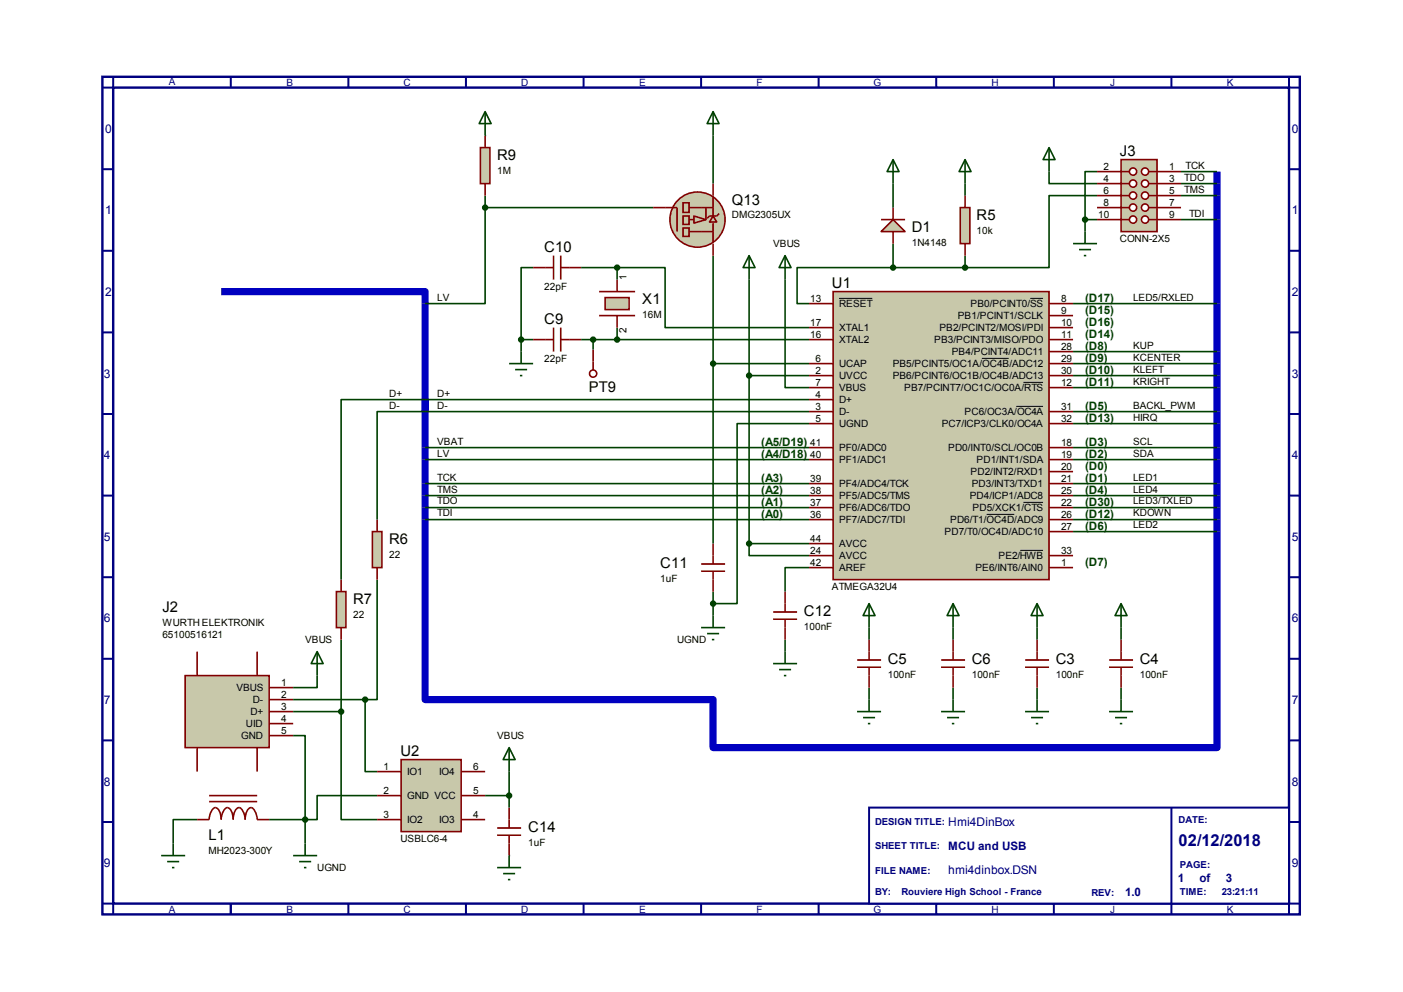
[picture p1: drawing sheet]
<svg xmlns="http://www.w3.org/2000/svg" width="297mm" height="210mm" viewBox="0 0 297 210" stroke-linecap="round" stroke-linejoin="round" font-family="sans-serif">
<path d="M21.7 16.3h253.5v177.2h-253.5zM24 18.5h248.9v172.8h-248.9z" fill="none" stroke="#000080" stroke-width=".51"/>
<g fill="none" stroke="#000080" stroke-width=".42">
<path d="M24 16.3v2.2h-2.3M48.9 16.3v2.2M73.7 16.3v2.2M98.6 16.3v2.2M123.5 16.3v2.2M148.4 16.3v2.2M173.3 16.3v2.2M198.2 16.3v2.2M223.1 16.3v2.2M248 16.3v2.2M272.9 16.3v2.2h2.3M21.7 35.8h2.3"/>
<path d="M272.9 35.8h2.3M21.7 53.1h2.3M272.9 53.1h2.3M21.7 70.4h2.3M272.9 70.4h2.3M21.7 87.6h2.3M272.9 87.6h2.3M21.7 104.9h2.3M272.9 104.9h2.3M21.7 122.2h2.3M21.7 139.4h2.3M272.9 122.2h2.3"/>
<path d="M272.9 139.4h2.3M21.7 156.7h2.3M272.9 156.7h2.3M21.7 174h2.3M272.9 174h2.3M21.7 191.3h2.3v2.2M48.9 191.3v2.2M73.7 191.3v2.2M98.6 191.3v2.2M123.5 191.3v2.2M148.4 191.3v2.2M173.3 191.3v2.2"/>
<path d="M198.2 191.3v2.2M223.1 191.3v2.2M248 191.3v2.2M275.2 191.3h-2.3v2.2"/>
</g>
<path d="M184 170.9h88.9v20.4h-88.9z" fill="#fff"/>
<path d="M184 170.9h88.9v20.4h-88.9zM248 170.9v20.4" fill="none" stroke="#000080" stroke-width=".42"/>
<path d="M257.6 36.3v121.9h-106.6v-10.1h-61v-86.4h-43.2" fill="none" stroke="#0000c0" stroke-width="1.5" stroke-linecap="butt"/>
<g fill="none" stroke="#004000" stroke-width=".34">
<path d="M151 28.7v10.2M189.1 38.9v5M204.3 38.9v2.5M222.1 36.3v2.6h10.1M232.2 36.3h-2.5v10.2M250 36.3h7.6M250 38.9h7.6M102.7 43.9v20.4h-12.7M102.7 41.4v2.5M102.7 43.9h35.6M112.9 56.6h-2.6v15.3M123 56.6h7.6"/>
<path d="M130.6 56.6h10.2v12.7h30.5M130.6 56.6v2.6M151 54.1v61M158.6 59.2v55.9M166.2 59.2v22.8h5.1M189.1 56.6h-20.4v7.7h2.6M189.1 51.6v5M189.1 56.6h15.2M204.3 54.1v2.5M229.7 46.5h2.5M229.7 46.5v2.5M232.2 41.4h-10.1v15.2h-17.8"/>
<path d="M250 46.5h7.6M250 41.4h7.6M110.3 71.9h2.6M110.3 71.9v2.5M123 71.9h48.3M125.6 71.9v2.1M130.6 69.3v2.6M151 77h20.3M158.6 79.5h12.7M227.2 64.3h30.4M227.2 79.5h30.4M227.2 77h30.4"/>
<path d="M227.2 74.4h30.4M90 94.7h81.3M90 97.3h81.3M171.3 84.6h-99.1v38.1M171.3 87.1h-91.5v22.9M171.3 89.7h-15.3v38.1h-5M227.2 82h30.4M227.2 87.1h30.4M227.2 89.7h30.4M227.2 94.7h30.4M227.2 97.3h30.4M90 110h81.3"/>
<path d="M90 107.4h81.3M90 104.9h81.3M90 102.4h81.3M158.6 115.1v2.5h12.7M158.6 115.1h12.7M227.2 112.5h30.4M227.2 110h30.4M227.2 107.4h30.4M227.2 104.9h30.4M227.2 102.4h30.4M72.2 135.4v15.2M79.8 122.7v25.4h-2.5"/>
<path d="M151 125.2v5.1M166.2 135.4v2.5M171.3 120.1h-5.1v5.1M184 132.8v2.6M201.8 132.8v2.6M219.5 132.8v2.6M237.3 132.8v2.6M62.1 155.7h2.5v17.8M62.1 148.1h15.2M62.1 150.6h10.1M67.1 143v2.5h-5M72.2 150.6v22.9h7.6"/>
<path d="M77.3 148.1v15.2h2.5M184 145.5v2.6M201.8 145.5v2.6M219.5 145.5v2.6M237.3 145.5v2.6M41.7 173.5h-5v5.1M57 173.5h7.6M64.6 173.5v5.1M79.8 168.4h-12.7v5.1h-2.5M102.7 168.4h5.1M107.8 163.3v7.6"/>
</g>
<path d="M176.4 61.7h45.7v61h-45.7z" fill="#c8c8aa"/>
<g fill="none" stroke="#800000" stroke-width=".34">
<path d="M171.3 64.3h5.1M171.3 69.3h5.1M171.3 71.9h5.1M171.3 77h5.1M171.3 79.5h5.1M176.4 61.7h45.7v61h-45.7zM222.1 64.3h5.1M222.1 66.8h5.1M222.1 69.3h5.1M222.1 71.9h5.1M222.1 74.4h5.1M222.1 77h5.1"/>
<path d="M222.1 79.5h5.1M171.3 82h5.1M171.3 94.7h5.1M171.3 97.3h5.1M171.3 89.7h5.1M171.3 87.1h5.1M171.3 84.6h5.1M222.1 82h5.1M222.1 94.7h5.1M222.1 97.3h5.1M222.1 99.8h5.1M222.1 89.7h5.1"/>
<path d="M222.1 87.1h5.1M171.3 102.4h5.1M171.3 104.9h5.1M171.3 107.4h5.1M171.3 110h5.1M171.3 117.6h5.1M171.3 115.1h5.1M222.1 102.4h5.1M222.1 104.9h5.1M222.1 107.4h5.1M222.1 110h5.1M222.1 112.5h5.1"/>
<path d="M222.1 117.6h5.1M171.3 120.1h5.1M181.4 139.7h5.1M184 135.4v4.3M199.2 139.7h5.1M201.8 135.4v4.3M222.1 120.1h5.1M181.4 141.2h5.1M184 141.2v4.3M199.2 141.2h5.1M201.8 141.2v4.3"/>
</g>
<path d="M177.6 63.2h7.1M207.9 75.9h5.6M218.1 63.2h2.7M215.1 86h5.7M216.7 80.9h4.1M208.9 108.9h5.8M216 116.5h4.8M216.7 106.3h4.1" fill="none" stroke="#000" stroke-width=".21"/>
<path d="M184 127.8l1.3 2.5h-2.6zM184 127.8v5M201.8 127.8l1.2 2.5h-2.5zM201.8 127.8v5M181.4 150.6h5.1M182.7 151.9h2.6M183.7 153.2h.5M184 148.1v2.5M199.2 150.6h5.1M200.5 151.9h2.5M201.5 153.2h.5M201.8 148.1v2.5" fill="none" stroke="#004000" stroke-width=".34"/>
<path d="M203.3 43.9h2v7.7h-2z" fill="#c8c8aa"/>
<path d="M112.9 56.6h4.3M117.2 54.1v5.1M118.7 54.1v5.1M118.7 56.6h4.3M203.3 43.9h2v7.7h-2zM204.3 41.4v2.5M204.3 51.6v2.5M112.9 71.9h4.3M117.2 69.3v5.1M118.7 69.3v5.1M118.7 71.9h4.3" fill="none" stroke="#800000" stroke-width=".34"/>
<path d="M189.1 33.8l1.2 2.5h-2.5zM189.1 33.8v5.1M107.8 77h5.1M109.1 78.2h2.5M110.1 79.5h.5M110.3 74.4v2.6" fill="none" stroke="#004000" stroke-width=".34"/>
<path d="M189.1 46.5l2.5 2.5h-5.1z" fill="#c8c8aa"/>
<path d="M186.5 46.5h5.1M189.1 46.5l2.5 2.5h-5.1zM189.1 43.9v2.6M189.1 49v2.6M126.8 61.7h7.7M126.8 66.8h7.7M148.4 119.4h5.1M151 115.1v4.3M148.4 120.9h5.1M151 120.9v4.3" fill="none" stroke="#800000" stroke-width=".34"/>
<path d="M128.1 63h5.1v2.5h-5.1z" fill="#c8c8aa"/>
<path d="M130.6 59.2v2.5M128.1 63h5.1v2.5h-5.1zM130.6 66.8v2.5M163.7 131.1h5M163.7 129.5h5M166.2 125.2v4.3M166.2 131.1v4.3" fill="none" stroke="#800000" stroke-width=".34"/>
<g fill="#000">
<path d="M40.5 150.6l1.5-.7v1.5zM42.8 152.2h1.5v1.5h-1.5z"/>
<circle cx="44.5" cy="148.3" r=".76"/>
<circle cx="50.6" cy="150.6" r="1.02"/>
</g>
<g fill="none" stroke="#000" stroke-width=".21">
<path d="M40.5 150.6l1.5-.7v1.5zM42.8 152.1h1.5v1.6h-1.5z"/>
<circle cx="44.5" cy="148.3" r=".76"/>
<circle cx="50.6" cy="150.6" r="1.02"/>
</g>
<path d="M41.2 150.6h8.4M44.8 148.3h1.8l2.3 2.3M47.6 150.6l-2.3 2.3h-1.8" fill="none" stroke="#000" stroke-width=".76" stroke-linecap="butt"/>
<path d="M39.2 143h17.8v15.2h-17.8z" fill="#c8c8aa"/>
<path d="M41.7 137.9v5.1M54.4 137.9v5.1M39.2 143h17.8v15.2h-17.8zM41.7 158.2v5.1M54.4 158.2v5.1M57 145.5h5.1M57 148.1h5.1M57 150.6h5.1M57 153.2h5.1M57 155.7h5.1" fill="none" stroke="#800000" stroke-width=".34"/>
<path d="M78.8 112.5h2.1v7.6h-2.1z" fill="#c8c8aa"/>
<path d="M78.8 112.5h2.1v7.6h-2.1zM79.8 110v2.5M79.8 120.1v2.6" fill="none" stroke="#800000" stroke-width=".34"/>
<path d="M71.2 125.2h2v7.6h-2z" fill="#c8c8aa"/>
<path d="M71.2 125.2h2v7.6h-2zM72.2 122.7v2.5M72.2 132.8v2.6M41.7 173.5h2.6a2.69 2.69 0 0 1 1.3-2.6 2.31 2.31 0 0 1 1.2 2.6 2.69 2.69 0 0 1 1.3-2.6 2.31 2.31 0 0 1 1.3 2.6 2.31 2.31 0 0 1 1.2-2.6 2.69 2.69 0 0 1 1.3 2.6 2.31 2.31 0 0 1 1.3-2.6 2.69 2.69 0 0 1 1.2 2.6h2.6M44.3 169.7h10.1M44.3 168.4h10.1" fill="none" stroke="#800000" stroke-width=".34"/>
<circle cx="64.6" cy="173.5" r=".51" fill="#004000"/>
<g fill="none" stroke="#004000" stroke-width=".34">
<path d="M36.7 178.6v2.5M34.1 181.1h5.1M35.4 182.4h2.5M36.4 183.6h.5M105.2 183.6h5.1M106.5 184.9h2.6M107.5 186.2h.5M107.8 181.1v2.5"/>
<circle cx="64.6" cy="173.5" r=".51"/>
</g>
<path d="M105.2 176.8h5.1M105.2 175.3h5.1M107.8 170.9v4.4M107.8 176.8v4.3" fill="none" stroke="#800000" stroke-width=".34"/>
<path d="M237.3 33.8h7.6v15.2h-7.6z" fill="#c8c8aa"/>
<path d="M237.3 33.8h7.6v15.2h-7.6zM243.2 36.3h1.7" fill="none" stroke="#800000" stroke-width=".34"/>
<circle cx="242.4" cy="36.3" r=".76" fill="#fff"/>
<g fill="none" stroke="#800000" stroke-width=".34">
<path d="M243.2 38.9h1.7"/>
<circle cx="242.4" cy="36.3" r=".76"/>
</g>
<circle cx="242.4" cy="38.9" r=".76" fill="#fff"/>
<g fill="none" stroke="#800000" stroke-width=".34">
<path d="M243.2 41.4h1.7"/>
<circle cx="242.4" cy="38.9" r=".76"/>
</g>
<circle cx="242.4" cy="41.4" r=".76" fill="#fff"/>
<g fill="none" stroke="#800000" stroke-width=".34">
<path d="M243.2 43.9h1.7"/>
<circle cx="242.4" cy="41.4" r=".76"/>
</g>
<circle cx="242.4" cy="43.9" r=".76" fill="#fff"/>
<g fill="none" stroke="#800000" stroke-width=".34">
<path d="M237.3 36.3h1.8"/>
<circle cx="242.4" cy="43.9" r=".76"/>
</g>
<circle cx="239.9" cy="36.3" r=".76" fill="#fff"/>
<g fill="none" stroke="#800000" stroke-width=".34">
<path d="M237.3 38.9h1.8"/>
<circle cx="239.9" cy="36.3" r=".76"/>
</g>
<circle cx="239.9" cy="38.9" r=".76" fill="#fff"/>
<g fill="none" stroke="#800000" stroke-width=".34">
<path d="M237.3 41.4h1.8"/>
<circle cx="239.9" cy="38.9" r=".76"/>
</g>
<circle cx="239.9" cy="41.4" r=".76" fill="#fff"/>
<g fill="none" stroke="#800000" stroke-width=".34">
<path d="M237.3 43.9h1.8"/>
<circle cx="239.9" cy="41.4" r=".76"/>
</g>
<circle cx="239.9" cy="43.9" r=".76" fill="#fff"/>
<g fill="none" stroke="#800000" stroke-width=".34">
<path d="M243.2 46.5h1.7"/>
<circle cx="239.9" cy="43.9" r=".76"/>
</g>
<circle cx="242.4" cy="46.5" r=".76" fill="#fff"/>
<g fill="none" stroke="#800000" stroke-width=".34">
<path d="M237.3 46.5h1.8"/>
<circle cx="242.4" cy="46.5" r=".76"/>
</g>
<circle cx="239.9" cy="46.5" r=".76" fill="#fff"/>
<g fill="none" stroke="#800000" stroke-width=".34">
<path d="M232.2 36.3h5.1M232.2 38.9h5.1M244.9 36.3h5.1M244.9 38.9h5.1M232.2 41.4h5.1M232.2 43.9h5.1M232.2 46.5h5.1M244.9 41.4h5.1M244.9 43.9h5.1M244.9 46.5h5.1"/>
<circle cx="239.9" cy="46.5" r=".76"/>
</g>
<path d="M227.2 51.6h5M228.4 52.8h2.6M229.4 54.1h.6M229.7 49v2.6" fill="none" stroke="#004000" stroke-width=".34"/>
<circle cx="229.7" cy="46.5" r=".51" fill="#004000"/>
<g fill="none" stroke="#004000" stroke-width=".34">
<path d="M222.1 31.2l1.3 2.6h-2.6zM222.1 31.2v5.1M166.2 137.9v2.6M163.7 140.5h5M164.9 141.7h2.6M165.9 143h.6"/>
<circle cx="229.7" cy="46.5" r=".51"/>
</g>
<path d="M125.6 76.5v1.8" fill="none" stroke="#800000" stroke-width=".34"/>
<circle cx="125.6" cy="79.1" r=".76" fill="#fff"/>
<g fill="none" stroke="#800000" stroke-width=".34">
<path d="M125.6 74v2.5"/>
<circle cx="125.6" cy="79.1" r=".76"/>
</g>
<circle cx="125.6" cy="71.9" r=".51" fill="#004000"/>
<g fill="none" stroke="#004000" stroke-width=".34">
<path d="M158.6 54.1l1.3 2.5h-2.6zM158.6 54.1v5.1M166.2 54.1l1.3 2.5h-2.6zM166.2 54.1v5.1M67.1 137.9l1.3 2.6h-2.5zM67.1 137.9v5.1M148.4 132.8h5.1M149.7 134.1h2.5M150.7 135.4h.5M151 130.3v2.5M219.5 127.8l1.3 2.5h-2.5zM219.5 127.8v5"/>
<path d="M237.3 127.8l1.3 2.5h-2.5zM237.3 127.8v5M217 150.6h5.1M218.3 151.9h2.5M219.3 153.2h.5M219.5 148.1v2.5M234.8 150.6h5.1M236.1 151.9h2.5M237.1 153.2h.5M237.3 148.1v2.5M64.6 178.6v2.5M62.1 181.1h5"/>
<path d="M63.3 182.4h2.6M64.3 183.6h.6"/>
<circle cx="125.6" cy="71.9" r=".51"/>
</g>
<path d="M217 139.7h5.1M219.5 135.4v4.3M234.8 139.7h5.1M237.3 135.4v4.3M217 141.2h5.1M219.5 141.2v4.3M234.8 141.2h5.1M237.3 141.2v4.3" fill="none" stroke="#800000" stroke-width=".34"/>
<circle cx="151" cy="127.8" r=".51" fill="#004000"/>
<circle cx="151" cy="127.8" r=".51" fill="none" stroke="#004000" stroke-width=".34"/>
<path d="M84.9 160.8h12.7v15.2h-12.7z" fill="#c8c8aa"/>
<path d="M79.8 163.3h5.1M79.8 168.4h5.1M79.8 173.5h5.1M84.9 160.8h12.7v15.2h-12.7zM97.6 163.3h5.1M97.6 168.4h5.1M97.6 173.5h5.1" fill="none" stroke="#800000" stroke-width=".34"/>
<path d="M107.8 158.2l1.3 2.6h-2.6zM107.8 158.2v5.1" fill="none" stroke="#004000" stroke-width=".34"/>
<path d="M101.7 31.2h2v7.7h-2z" fill="#c8c8aa"/>
<path d="M101.7 31.2h2v7.7h-2zM102.7 28.7v2.5M102.7 38.9v2.5" fill="none" stroke="#800000" stroke-width=".34"/>
<path d="M102.7 23.6l1.3 2.6h-2.6zM102.7 23.6v5.1M151 23.6l1.2 2.6h-2.5zM151 23.6v5.1" fill="none" stroke="#004000" stroke-width=".34"/>
<circle cx="147.7" cy="46.5" r="5.8" fill="#c8c8aa"/>
<circle cx="147.7" cy="46.5" r="5.8" fill="none" stroke="#800000" stroke-width=".34"/>
<path d="M146.9 45.7l2.5 .8-2.5 .7z" fill="#c8c8aa"/>
<path d="M146.9 45.7l2.5 .8-2.5 .7z" fill="none" stroke="#800000" stroke-width=".34"/>
<path d="M144.6 48.3h1.3v1.7h-1.3z" fill="#c8c8aa"/>
<path d="M140.8 43.9h2.5v5.1M144.6 48.3h1.3v1.7h-1.3zM145.9 43.9h5.1M145.9 49h5.1M145.9 46.5h1M149.4 43.9v2.6" fill="none" stroke="#800000" stroke-width=".34"/>
<path d="M151 45.7l.7 1.3h-1.5z" fill="#c8c8aa"/>
<path d="M151 45.7l.7 1.3h-1.5zM151 41.4v4.3M151 47.2v4.1M152.2 45.2l-.5 .5h-1.5l-.5 .5" fill="none" stroke="#800000" stroke-width=".34"/>
<path d="M144.6 42.9h1.3v2.1h-1.3z" fill="#c8c8aa"/>
<path d="M144.6 42.9h1.3v2.1h-1.3z" fill="none" stroke="#800000" stroke-width=".34"/>
<path d="M144.6 45.7h1.3v1.8h-1.3z" fill="#c8c8aa"/>
<path d="M151 38.9v2.5M138.3 43.9h2.5M144.6 45.7h1.3v1.8h-1.3zM151 51.6v2.5" fill="none" stroke="#800000" stroke-width=".34"/>
<circle cx="151" cy="77" r=".51" fill="#004000"/>
<circle cx="151" cy="77" r=".51" fill="none" stroke="#004000" stroke-width=".34"/>
<circle cx="77.3" cy="148.1" r=".51" fill="#004000"/>
<circle cx="77.3" cy="148.1" r=".51" fill="none" stroke="#004000" stroke-width=".34"/>
<circle cx="72.2" cy="150.6" r=".51" fill="#004000"/>
<circle cx="72.2" cy="150.6" r=".51" fill="none" stroke="#004000" stroke-width=".34"/>
<circle cx="102.7" cy="43.9" r=".51" fill="#004000"/>
<g fill="none" stroke="#004000" stroke-width=".34">
<path d="M204.3 33.8l1.3 2.5h-2.6zM204.3 33.8v5.1"/>
<circle cx="102.7" cy="43.9" r=".51"/>
</g>
<circle cx="204.3" cy="56.6" r=".51" fill="#004000"/>
<circle cx="204.3" cy="56.6" r=".51" fill="none" stroke="#004000" stroke-width=".34"/>
<circle cx="189.1" cy="56.6" r=".51" fill="#004000"/>
<circle cx="189.1" cy="56.6" r=".51" fill="none" stroke="#004000" stroke-width=".34"/>
<circle cx="107.8" cy="168.4" r=".51" fill="#004000"/>
<circle cx="107.8" cy="168.4" r=".51" fill="none" stroke="#004000" stroke-width=".34"/>
<circle cx="158.6" cy="79.5" r=".51" fill="#004000"/>
<circle cx="158.6" cy="79.5" r=".51" fill="none" stroke="#004000" stroke-width=".34"/>
<circle cx="158.6" cy="115.1" r=".51" fill="#004000"/>
<circle cx="158.6" cy="115.1" r=".51" fill="none" stroke="#004000" stroke-width=".34"/>
<circle cx="110.3" cy="71.9" r=".51" fill="#004000"/>
<circle cx="110.3" cy="71.9" r=".51" fill="none" stroke="#004000" stroke-width=".34"/>
<circle cx="130.6" cy="71.9" r=".51" fill="#004000"/>
<circle cx="130.6" cy="71.9" r=".51" fill="none" stroke="#004000" stroke-width=".34"/>
<circle cx="130.6" cy="56.6" r=".51" fill="#004000"/>
<circle cx="130.6" cy="56.6" r=".51" fill="none" stroke="#004000" stroke-width=".34"/>
<text font-size="3.5" fill="#000080" x="249.5" y="179">02/12/2018</text>
<g font-size="3.1">
<text x="105.2" y="34">R9</text>
<text x="237.1" y="33">J3</text>
<text x="154.9" y="43.3">Q13</text>
<text x="206.8" y="46.7">R5</text>
<text x="115.2" y="53.3">C10</text>
<text x="193" y="49.2">D1</text>
<text x="136" y="64.4">X1</text>
<text x="176.1" y="61">U1</text>
<text x="115.2" y="68.6">C9</text>
<text x="124.6" y="82.9">PT9</text>
<text x="82.4" y="115.1">R6</text>
<text x="139.8" y="120.2">C11</text>
<text x="34.4" y="129.5">J2</text>
<text x="74.8" y="127.8">R7</text>
<text x="170.2" y="130.4">C12</text>
<text x="188" y="140.5">C5</text>
<text x="205.7" y="140.5">C6</text>
<text x="223.5" y="140.5">C3</text>
<text x="241.3" y="140.5">C4</text>
<text x="84.8" y="159.9">U2</text>
<text x="44.1" y="177.7">L1</text>
<text x="111.8" y="176.1">C14</text>
</g>
<g font-size="2.5" fill="#000080">
<text x="22.3" y="28.1">0</text>
<text x="273.5" y="28.1">0</text>
<text x="22.3" y="45.4">1</text>
<text x="273.5" y="45.4">1</text>
<text x="22.3" y="62.7">2</text>
<text x="273.5" y="62.7">2</text>
<text x="22" y="79.9">3</text>
<text x="273.5" y="79.9">3</text>
<text x="22" y="97.2">4</text>
<text x="273.5" y="97.2">4</text>
<text x="22" y="114.5">5</text>
<text x="273.5" y="114.5">5</text>
<text x="22" y="131.7">6</text>
<text x="273.5" y="131.7">6</text>
<text x="22" y="149">7</text>
<text x="273.5" y="149">7</text>
<text x="22" y="166.3">8</text>
<text x="273.5" y="166.3">8</text>
<text x="200.7" y="179.9">MCU and USB</text>
<text x="200.7" y="174.8">Hmi4DinBox</text>
<text x="22" y="183.6">9</text>
<text x="200.7" y="185.1">hmi4dinbox.DSN</text>
<text x="273.5" y="183.6">9</text>
<text x="238.2" y="189.7">1.0</text>
<text x="249.3" y="186.7">1</text>
<text x="253.9" y="186.7">of</text>
<text x="259.5" y="186.7">3</text>
</g>
<g font-size="2.5" fill="#004000">
<text x="229.7" y="63.8">(D17)</text>
<text x="229.7" y="66.4">(D15)</text>
<text x="229.7" y="68.9">(D16)</text>
<text x="229.7" y="71.5">(D14)</text>
<text x="229.7" y="74">(D8)</text>
<text x="229.7" y="76.5">(D9)</text>
<text x="229.7" y="79.1">(D10)</text>
<text x="229.7" y="81.6">(D11)</text>
<text x="229.7" y="86.7">(D5)</text>
<text x="229.7" y="89.2">(D13)</text>
<text x="161.1" y="94.3">(A5/D19)</text>
<text x="229.7" y="94.3">(D3)</text>
<text x="161.1" y="101.9">(A3)</text>
<text x="161.1" y="96.9">(A4/D18)</text>
<text x="229.7" y="99.4">(D0)</text>
<text x="229.7" y="96.9">(D2)</text>
<text x="229.7" y="101.9">(D1)</text>
<text x="161.1" y="107">(A1)</text>
<text x="161.1" y="104.5">(A2)</text>
<text x="229.7" y="107">(D30)</text>
<text x="229.7" y="104.5">(D4)</text>
<text x="161.1" y="109.6">(A0)</text>
<text x="229.7" y="109.6">(D12)</text>
<text x="229.7" y="112.1">(D6)</text>
<text x="229.7" y="119.7">(D7)</text>
</g>
<g font-size="2.1" fill="#000080">
<text x="35.7" y="18">A</text>
<text x="60.6" y="18.3">B</text>
<text x="85.4" y="18.3">C</text>
<text x="110.3" y="18.3">D</text>
<text x="135.3" y="18.3">E</text>
<text x="160.2" y="18.3">F</text>
<text x="184.9" y="18.3">G</text>
<text x="209.9" y="18.3">H</text>
<text x="235" y="18.3">J</text>
<text x="259.7" y="18.3">K</text>
<text x="35.7" y="193.3">A</text>
<text x="60.6" y="193.3">B</text>
<text x="85.4" y="193.3">C</text>
<text x="110.3" y="193.3">D</text>
<text x="135.3" y="193.3">E</text>
<text x="160.2" y="193.3">F</text>
<text x="184.9" y="193.3">G</text>
<text x="209.9" y="193.3">H</text>
<text x="235" y="193.3">J</text>
<text x="259.7" y="193.3">K</text>
</g>
<g font-size="2.1">
<text x="233.6" y="35.9">2</text>
<text x="247.5" y="35.9">1</text>
<text x="251" y="35.7">TCK</text>
<text x="105.2" y="36.8">1M</text>
<text x="233.6" y="38.4">4</text>
<text x="233.6" y="41">6</text>
<text x="247.5" y="38.4">3</text>
<text x="247.5" y="41">5</text>
<text x="250.7" y="38.3">TDO</text>
<text x="250.7" y="40.8">TMS</text>
<text x="154.9" y="46.2">DMG2305UX</text>
<text x="232.5" y="46.1">10</text>
<text x="233.6" y="43.5">8</text>
<text x="247.5" y="43.5">7</text>
<text x="247.5" y="46.1">9</text>
<text x="251.7" y="45.9">TDI</text>
<text x="163.7" y="52.3">VBUS</text>
<text x="193" y="52.1">1N4148</text>
<text x="206.8" y="49.5">10k</text>
<text x="237.1" y="51.2">CONN-2X5</text>
<text x="132.6" y="59.2" transform="rotate(-90 132.6 59.2)">1</text>
<text x="92.5" y="63.7">LV</text>
<text x="115.2" y="61.4">22pF</text>
<text x="171.5" y="63.8">13</text>
<text x="177.6" y="65">RESET</text>
<text x="205.5" y="65">PB0/PCINT0/SS</text>
<text x="224.6" y="63.8">8</text>
<text x="239.9" y="63.7">LED5/RXLED</text>
<text x="132.6" y="70.5" transform="rotate(-90 132.6 70.5)">2</text>
<text x="136" y="67.3">16M</text>
<text x="171.5" y="71.5">16</text>
<text x="171.5" y="68.9">17</text>
<text x="177.6" y="70.1">XTAL1</text>
<text x="198.9" y="70.1">PB2/PCINT2/MOSI/PDI</text>
<text x="202.8" y="67.6">PB1/PCINT1/SCLK</text>
<text x="224.6" y="66.4">9</text>
<text x="224.6" y="68.9">10</text>
<text x="224.6" y="71.5">11</text>
<text x="115.2" y="76.6">22pF</text>
<text x="172.6" y="76.5">6</text>
<text x="177.6" y="72.6">XTAL2</text>
<text x="177.6" y="77.7">UCAP</text>
<text x="189" y="77.7">PB5/PCINT5/OC1A/OC4B/ADC12</text>
<text x="197.8" y="72.6">PB3/PCINT3/MISO/PDO</text>
<text x="201.5" y="75.2">PB4/PCINT4/ADC11</text>
<text x="224.6" y="74">28</text>
<text x="224.6" y="76.5">29</text>
<text x="239.9" y="76.4">KCENTER</text>
<text x="239.9" y="73.8">KUP</text>
<text x="82.4" y="84">D+</text>
<text x="92.5" y="84">D+</text>
<text x="172.6" y="81.6">7</text>
<text x="172.6" y="79.1">2</text>
<text x="177.6" y="82.8">VBUS</text>
<text x="177.6" y="80.3">UVCC</text>
<text x="189" y="80.3">PB6/PCINT6/OC1B/OC4B/ADC13</text>
<text x="191.4" y="82.8">PB7/PCINT7/OC1C/OC0A/RTS</text>
<text x="224.6" y="79.1">30</text>
<text x="224.6" y="81.6">12</text>
<text x="239.9" y="81.4">KRIGHT</text>
<text x="239.9" y="78.9">KLEFT</text>
<text x="82.4" y="86.5">D-</text>
<text x="92.5" y="86.5">D-</text>
<text x="172.6" y="89.2">5</text>
<text x="172.6" y="86.7">3</text>
<text x="172.6" y="84.2">4</text>
<text x="177.6" y="87.9">D-</text>
<text x="177.6" y="85.3">D+</text>
<text x="204.2" y="87.9">PC6/OC3A/OC4A</text>
<text x="224.6" y="89.2">32</text>
<text x="224.6" y="86.7">31</text>
<text x="239.9" y="86.5">BACKL_PWM</text>
<text x="239.9" y="89.1">HIRQ</text>
<text x="92.5" y="94.1">VBAT</text>
<text x="171.5" y="94.3">41</text>
<text x="177.6" y="95.5">PF0/ADC0</text>
<text x="177.6" y="90.4">UGND</text>
<text x="199.4" y="90.4">PC7/ICP3/CLK0/OC4A</text>
<text x="200.7" y="95.5">PD0/INT0/SCL/OC0B</text>
<text x="224.6" y="94.3">18</text>
<text x="239.9" y="94.1">SCL</text>
<text x="92.5" y="101.8">TCK</text>
<text x="92.5" y="96.7">LV</text>
<text x="171.5" y="96.9">40</text>
<text x="171.5" y="101.9">39</text>
<text x="177.6" y="98">PF1/ADC1</text>
<text x="205.5" y="100.6">PD2/INT2/RXD1</text>
<text x="206.8" y="98">PD1/INT1/SDA</text>
<text x="224.6" y="96.9">19</text>
<text x="224.6" y="99.4">20</text>
<text x="224.6" y="101.9">21</text>
<text x="239.9" y="101.8">LED1</text>
<text x="239.9" y="96.7">SDA</text>
<text x="92.5" y="104.3">TMS</text>
<text x="92.5" y="106.8">TDO</text>
<text x="171.5" y="104.5">38</text>
<text x="171.5" y="107">37</text>
<text x="177.6" y="103.1">PF4/ADC4/TCK</text>
<text x="177.6" y="105.7">PF5/ADC5/TMS</text>
<text x="205.3" y="105.7">PD4/ICP1/ADC8</text>
<text x="205.7" y="103.1">PD3/INT3/TXD1</text>
<text x="224.6" y="104.5">25</text>
<text x="224.6" y="107">22</text>
<text x="239.9" y="106.8">LED3/TXLED</text>
<text x="239.9" y="104.3">LED4</text>
<text x="92.5" y="109.3">TDI</text>
<text x="171.5" y="109.6">36</text>
<text x="177.6" y="108.2">PF6/ADC6/TDO</text>
<text x="177.6" y="110.7">PF7/ADC7/TDI</text>
<text x="200" y="113.3">PD7/T0/OC4D/ADC10</text>
<text x="201.2" y="110.7">PD6/T1/OC4D/ADC9</text>
<text x="205.9" y="108.2">PD5/XCK1/CTS</text>
<text x="224.6" y="109.6">26</text>
<text x="224.6" y="112.1">27</text>
<text x="239.9" y="111.8">LED2</text>
<text x="239.9" y="109.3">KDOWN</text>
<text x="82.4" y="118">22</text>
<text x="171.5" y="119.7">42</text>
<text x="171.5" y="114.6">44</text>
<text x="171.5" y="117.2">24</text>
<text x="177.6" y="115.8">AVCC</text>
<text x="177.6" y="118.4">AVCC</text>
<text x="211.4" y="118.4">PE2/HWB</text>
<text x="224.6" y="117.2">33</text>
<text x="224.6" y="119.7">1</text>
<text x="139.8" y="123.1">1uF</text>
<text x="176.1" y="124.8">ATMEGA32U4</text>
<text x="177.6" y="120.9">AREF</text>
<text x="206.5" y="120.9">PE6/INT6/AIN0</text>
<text x="74.8" y="130.7">22</text>
<text x="34.4" y="135">65100516121</text>
<text x="34.4" y="132.4">WURTH ELEKTRONIK</text>
<text x="64.6" y="136.1">VBUS</text>
<text x="143.3" y="136.1">UGND</text>
<text x="170.2" y="133.3">100nF</text>
<text x="188" y="143.4">100nF</text>
<text x="205.7" y="143.4">100nF</text>
<text x="223.5" y="143.4">100nF</text>
<text x="241.3" y="143.4">100nF</text>
<text x="50" y="146.3">VBUS</text>
<text x="53.5" y="148.8">D-</text>
<text x="59.5" y="145.1">1</text>
<text x="59.5" y="147.7">2</text>
<text x="52.1" y="153.9">UID</text>
<text x="53" y="151.4">D+</text>
<text x="59.5" y="150.2">3</text>
<text x="59.5" y="152.7">4</text>
<text x="59.5" y="155.3">5</text>
<text x="51.1" y="156.5">GND</text>
<text x="105.2" y="156.5">VBUS</text>
<text x="81.2" y="162.9">1</text>
<text x="81.2" y="168">2</text>
<text x="86.2" y="164.1">IO1</text>
<text x="93" y="164.1">IO4</text>
<text x="100.2" y="162.9">6</text>
<text x="100.2" y="168">5</text>
<text x="81.2" y="173.1">3</text>
<text x="86.2" y="169.2">GND VCC</text>
<text x="100.2" y="173.1">4</text>
<text x="84.8" y="178.1">USBLC6-4</text>
<text x="86.2" y="174.2">IO2</text>
<text x="93" y="174.2">IO3</text>
<text x="111.8" y="179">1uF</text>
<text x="44.1" y="180.7">MH2023-300Y</text>
<text x="67.1" y="184.4">UGND</text>
</g>
<g font-size="2" fill="#000080">
<text x="185.3" y="174.6">DESIGN TITLE:</text>
<text x="185.3" y="179.7">SHEET TITLE:</text>
<text x="249.5" y="174.2">DATE:</text>
<text x="185.3" y="184.9">FILE NAME:</text>
<text x="249.8" y="183.6">PAGE:</text>
<text x="185.3" y="189.4">BY:</text>
<text x="190.8" y="189.4">Rouviere High School - France</text>
<text x="231.1" y="189.6">REV:</text>
<text x="249.8" y="189.4">TIME:</text>
<text x="258.7" y="189.4">23:21:11</text>
</g>
</svg>
